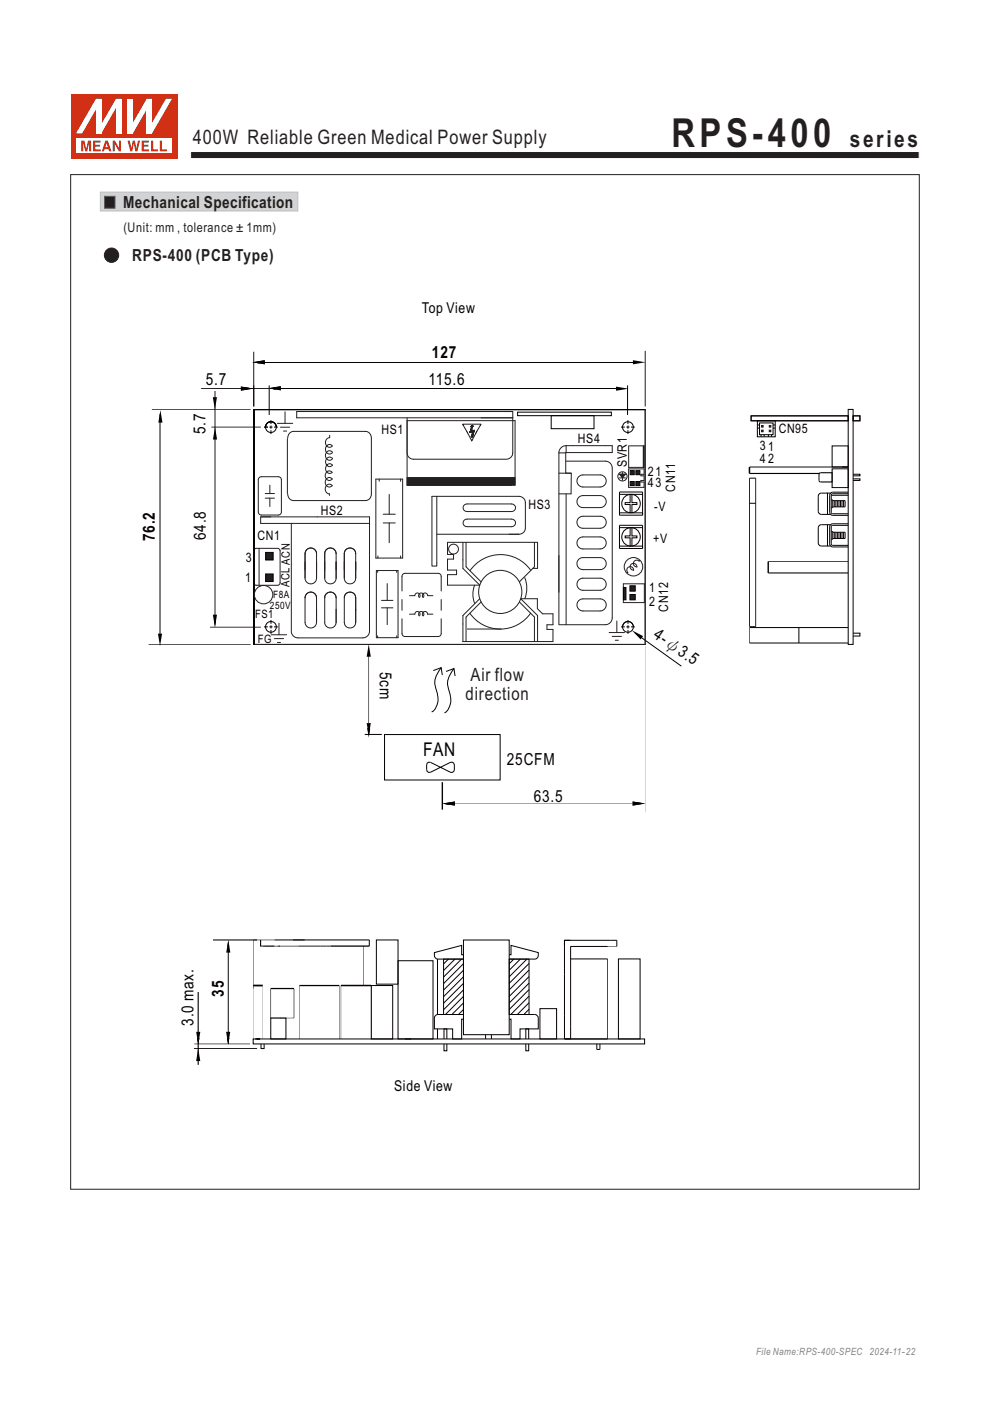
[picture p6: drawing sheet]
<svg xmlns="http://www.w3.org/2000/svg" width="210mm" height="297mm" viewBox="0 0 210 297" stroke-linecap="round" stroke-linejoin="round" font-family="sans-serif">
<path d="M21.3 40.7h41.9v4h-41.9z" fill-rule="evenodd" fill="#d1d3d4" stroke="#bbbdc0" stroke-width=".21"/>
<path d="M22.2 41.6h2.2v2.5h-2.2z" fill-rule="evenodd" fill="#231f20" stroke="#58595b" stroke-width=".21"/>
<path d="M40.4 32.1h154.6v1.5h-154.6z" fill-rule="evenodd" fill="#231f20" stroke="#fff" stroke-width=".21"/>
<circle cx="23.7" cy="54.1" r="1.52" fill="#231f20" stroke="#231f20" stroke-width=".21"/>
<path d="M53.8 86.8h83v49.8h-83z" fill="none" stroke="#231f20" stroke-width=".21"/>
<path d="M53.8 86.8h83M56 90.6h.8M56.3 90.6a1.15 1.15 0 0 1 1.2-1.2 1.15 1.15 0 0 1 1.1 1.2M134.7 134.2l9.8 7" fill="none" stroke="#050100" stroke-width=".21"/>
<g fill="#050100">
<path d="M57.1 82.4l1.3-.2v.4z"/>
<path d="M53.8 76.9l1.3-.3v.5z"/>
</g>
<path d="M53.8 74.6v11.6M54.8 76.9h81.1M136.8 74.4v11.8M45.3 82.4h10.8M53.8 86.8v49.9M57.1 81.7v6.3M58.1 82.4h74.5M133.1 81.7v6.3" fill="none" stroke="#050100" stroke-width=".21"/>
<path d="M45.4 131.7h.4l-.2 1.3z" fill="#050100"/>
<path d="M32.2 86.8h21M33.9 87.8v47.9M44.8 90.6h10.5M45.6 82.9v49.2M56.3 90.6a1.15 1.15 0 0 1 1.2-1.2 1.15 1.15 0 0 1 1.1 1.2M44.6 133h10.7M78.2 138.3v15M77.4 155.7h3.6M81.6 155.7h24.5v9.7h-24.5zM90.6 161.8l.3-.2h.4l2.1 1.1-2.5 1.1-.3-.2-.1-.4zM93.4 162.7l2.1-1.1h.4l.3 .2 .2 .4v1l-.2 .4-.3 .2z" fill="none" stroke="#050100" stroke-width=".21"/>
<path d="M78 154.5h.4l-.2 1.2z" fill="#050100"/>
<path d="M78 154.5h.4l-.2 1.2z" fill="none" stroke="#050100" stroke-width=".21"/>
<g fill="#050100">
<path d="M53.5 76.8l2.7-.4v.8z"/>
<path d="M134.2 76.4l2.7 .4-2.7 .4z"/>
<path d="M130.7 82l2.6 .4-2.6 .4z"/>
<path d="M57.2 82.4l1.3-.2v.4z"/>
<path d="M56.9 82.3l2.7-.4v.9z"/>
</g>
<path d="M42.7 82.4h14.5" fill="none" stroke="#050100" stroke-width=".21"/>
<g fill="#050100">
<path d="M45.6 90.5l.4 2.7h-.8z"/>
<path d="M34 86.9l.5 2.7h-.9z"/>
</g>
<path d="M31.5 136.7h21.7" fill="none" stroke="#050100" stroke-width=".21"/>
<g fill="#050100">
<path d="M33.5 134.3h.9l-.5 2.7z"/>
<path d="M45.2 130.3h.8l-.4 2.7z"/>
<path d="M45.1 84.2h.9l-.4 2.7z"/>
<path d="M52.2 82.1l1.3 .2-1.3 .3z"/>
<path d="M51.1 82l2.7 .4-2.7 .4z"/>
<path d="M77.8 153.3h.9l-.5 2.7z"/>
<path d="M78.2 136.6l.4 2.6h-.8z"/>
<path d="M134 133.6l2.4 1.3-.5 .7z"/>
</g>
<g fill="none" stroke="#231f20" stroke-width=".21">
<path d="M61 93v11.7M61 92.9a1.35 1.35 0 0 1 1.2-1.4h15.3a1.31 1.31 0 0 1 1.3 1.4v11.8a1.31 1.31 0 0 1-1.2 1.4M69.9 92.8a1.03 1.03 0 0 0-.9 .9 1.03 1.03 0 0 0 .6 1.1 .79 .79 0 0 0 .9-.3 .96 .96 0 0 0-1.4 .3 .96 .96 0 0 0 .5 1.4 .78 .78 0 0 0 .9-.3M69.9 92.3v.5M70.5 95.9a.96 .96 0 0 0-1.4 .2 .96 .96 0 0 0 .5 1.4 .79 .79 0 0 0 .9-.2M70.5 97.2a.96 .96 0 0 0-1.4 .3 .96 .96 0 0 0 .5 1.4 .77 .77 0 0 0 .9-.3 .91 .91 0 0 0-1.2-.1 .91 .91 0 0 0-.2 1.3 .81 .81 0 0 0 1.3 .4M86.3 88.6v7.4a1.36 1.36 0 0 0 1.4 1.4h19.7a1.36 1.36 0 0 0 1.4-1.4v-7.4M99.9 90.4l.3-.2-.2 1.2 .6-.2-.4 1.4h-.2l.3-1.1-.6 .2 .4-1.3zM101 91.6l1-1.7h-3.9l2 3.6 .9-1.9M106.7 87.3h2.1v1.3M108.8 87.3h-45.9v1.3h45.9M118.5 96h1.5"/>
<path d="M118.5 96v36.5M120 96v4.3h1.2l-.1 4.4h-2.6M120.1 94.5h9.8v1.5h-9.8M120.1 94.5a1.52 1.52 0 0 0-1.6 1.5M120.1 96h-.1M120.1 94.5v1.5M120.1 97.8h8.6a1.47 1.47 0 0 1 1.2 1.4v31.8l-.2 .6-.4 .5-.9 .4h-9.8M136.8 86.8h-83v49.8h83M54.4 116.3h-.3l-.3 .5M54.4 116.3h4.5l.4 .2 .1 7.1-.3 .4-.2 .1h-4.5l-.3-.1-.3-.4M55 116.3v7.8M55 101.3l.4-.2h3.6a.65 .65 0 0 1 .7 .6v6.9a.65 .65 0 0 1-.7 .6h-3.6a.65 .65 0 0 1-.6-.6v-6.9z"/>
<path d="M55.3 109.6h23.1v24.3a1.42 1.42 0 0 1-1.4 1.3h-13.8a1.41 1.41 0 0 1-1.4-1.3v-22.9M56.3 105.6h1.9M56.3 104.6h1.9M57.2 102.9v1.7M57.2 105.6v1.8M57.4 109.6h-2.1v1.4h23.1M61 104.7a1.31 1.31 0 0 0 1.2 1.4M62.2 106.1h15.4M67.1 117.4v5.2a1.22 1.22 0 0 1-1.2 1.2 1.22 1.22 0 0 1-1.2-1.2v-3.5M67.1 117.4a1.22 1.22 0 0 0-1.2-1.2 1.22 1.22 0 0 0-1.2 1.2v3.5M67.1 117.4a1.22 1.22 0 0 0-1.2-1.2 1.22 1.22 0 0 0-1.2 1.2v5.2M69.9 104.7v.4"/>
<path d="M70.5 100.2a.96 .96 0 0 0-1.5 .2 .96 .96 0 0 0 .5 1.4 .77 .77 0 0 0 1-.2 .96 .96 0 0 0-1.5 .2 .96 .96 0 0 0 .5 1.4 .77 .77 0 0 0 1-.2 .91 .91 0 0 0-1.3-.1 .91 .91 0 0 0-.2 1.2 .85 .85 0 0 0 .9 .6M71.3 117.4v5.2a1.21 1.21 0 0 1-1.2 1.2 1.21 1.21 0 0 1-1.2-1.2v-3.5M71.3 117.4a1.21 1.21 0 0 0-1.2-1.2 1.21 1.21 0 0 0-1.2 1.2v3.5M71.3 117.4a1.21 1.21 0 0 0-1.2-1.2 1.21 1.21 0 0 0-1.2 1.2v5.2M75.4 117.4v5.2a1.21 1.21 0 0 1-1.2 1.2 1.21 1.21 0 0 1-1.2-1.2v-3.5M75.4 117.4a1.21 1.21 0 0 0-1.2-1.2 1.21 1.21 0 0 0-1.2 1.2v3.5M75.4 117.4a1.21 1.21 0 0 0-1.2-1.2 1.21 1.21 0 0 0-1.2 1.2v5.2M79.7 101.6h5.7v16.7h-5.7zM80.2 117.9v.4M80.4 101.6v.5M81.3 110.9h2.5M81.3 109h2.5"/>
<path d="M82.6 104.8v4.2M82.6 110.9v4.2M85 101.6v.5M85 117.9v.4M91.6 105.2h1v14.8h-1zM92.6 105.2h17.4a1.35 1.35 0 0 1 1.4 1.3v5.5a1.34 1.34 0 0 1-1.4 1.3h-17.4M94.9 115h19.1M94.9 115v2.6h1.3v.9h-1.3v2.4h1.9v.9h-1.9v2.3h6.9l-3.6-3.6v-5.5M98.5 107l.6-.2h9.4a.81 .81 0 0 1 .8 .9 .81 .81 0 0 1-.8 .8h-9.4a.8 .8 0 0 1-.8-.5 .8 .8 0 0 1 .2-1zM98.5 110.3l.6-.2h9.4a.81 .81 0 0 1 .8 .8 .81 .81 0 0 1-.8 .8h-9.4a.8 .8 0 0 1-.8-.5 .8 .8 0 0 1 .2-.9zM98.8 115v5.2l3.2 3.2M109.2 102.9v-13.7h-22.9v13.7h22.3"/>
<path d="M113.4 115v5.2l-3.2 3.2M114 115v5.5h-1.1M118.5 100.3h2.7M120.1 104.7v27.8M122.9 101l.7-.3h3.7a1.28 1.28 0 0 1 1.3 1.3 1.28 1.28 0 0 1-1.3 1.3h-3.7a1.28 1.28 0 0 1-1.2-.9 1.28 1.28 0 0 1 .5-1.4zM122.9 118.5l.7-.3h3.7a1.28 1.28 0 0 1 1.3 1.3 1.28 1.28 0 0 1-1.3 1.3h-3.7a1.27 1.27 0 0 1-1.2-.9 1.27 1.27 0 0 1 .5-1.4zM122.9 114.1l.7-.3h3.7a1.28 1.28 0 0 1 1.3 1.3 1.28 1.28 0 0 1-1.3 1.3h-3.7a1.27 1.27 0 0 1-1.2-.9 1.27 1.27 0 0 1 .5-1.4zM122.9 109.7l.7-.2h3.7a1.28 1.28 0 0 1 1.3 1.2 1.28 1.28 0 0 1-1.3 1.3h-3.7a1.27 1.27 0 0 1-1.2-.9 1.27 1.27 0 0 1 .5-1.4zM122.9 105.3l.7-.2h3.7a1.28 1.28 0 0 1 1.3 1.2 1.28 1.28 0 0 1-1.3 1.3h-3.7a1.27 1.27 0 0 1-1.2-.8 1.27 1.27 0 0 1 .5-1.5zM57.5 134.6h3.3M58.2 135.4h2M58.8 136.2h.7"/>
<path d="M59.2 132.1v2.5M65 126a1.21 1.21 0 0 1 1.3-.4 1.21 1.21 0 0 1 .8 1.1v5.2a1.22 1.22 0 0 1-1.2 1.2 1.22 1.22 0 0 1-1.2-1.2v-5.2zM69.1 126a1.21 1.21 0 0 1 1.4-.4 1.21 1.21 0 0 1 .8 1.1v5.2a1.21 1.21 0 0 1-1.2 1.2 1.21 1.21 0 0 1-1.2-1.2v-5.2zM73 126.7a1.21 1.21 0 0 1 1.2-1.2 1.21 1.21 0 0 1 1.2 1.2M73.4 125.8a1.21 1.21 0 0 1 1.3-.2 1.21 1.21 0 0 1 .7 1.1v5.2a1.21 1.21 0 0 1-1.2 1.2 1.21 1.21 0 0 1-1.2-1.2v-5.2l.1-.5zM79.8 121h4.6v14.2h-4.6zM80.1 134.8v.4M80.1 121v.4M80.9 128.9h2.4M80.9 127.3h2.4M82.1 123.7v3.6M82.1 128.9v3.5"/>
<path d="M84.1 121v.4M84.2 134.8v.4M85.3 131.2v3.1a.64 .64 0 0 0 .6 .7h7a.64 .64 0 0 0 .7-.7v-3.1M85.3 125.3v-3.1a.64 .64 0 0 1 .6-.6h7a.64 .64 0 0 1 .7 .6v3.1M85.3 127.1v2.3M86.9 130.2h1.1a.56 .56 0 0 1 .7-.5 .56 .56 0 0 1 .3 .9M86.9 126.3h1.1a.56 .56 0 0 1 .7-.5 .56 .56 0 0 1 .3 .9M88.9 130.6a.57 .57 0 0 1 .1-.8 .57 .57 0 0 1 .7 0 .57 .57 0 0 1 .1 .8M88.9 126.7a.57 .57 0 0 1 .1-.8 .57 .57 0 0 1 .7 0 .57 .57 0 0 1 .1 .8M91.8 130.2h-1.1a.57 .57 0 0 0-.7-.5 .57 .57 0 0 0-.3 .9M91.8 126.3h-1.1a.57 .57 0 0 0-.8-.5 .57 .57 0 0 0-.2 .9M93.6 127.1v2.3"/>
<path d="M98.1 136h19.2v-2.6h-1.3v-.9h1.3v-2.4h-2.2l-1.1-1.1v-2.1h-3.6l3.6 3.6v5.5M99.1 133.4h7.2M100.7 124.1l-.3 1.1-.1 1.1 .4 1.6M101.8 126.9l-3.6 3.6v5.5M102 127.6l-3.2 3.2v5.2M110.2 127.6l3.2 3.2v5.2M111.3 122.5l.4 1.9v1.2l-.4 1.3M112.6 130a7.9 7.9 0 0 1-12.9 0M112.6 120.9a7.8 7.8 0 0 0-12.9 .1M122.9 127.2l.7-.2h3.7a1.28 1.28 0 0 1 1.3 1.3 1.28 1.28 0 0 1-1.3 1.2h-3.7a1.28 1.28 0 0 1-1.2-.8 1.28 1.28 0 0 1 .5-1.5zM122.9 122.9l.7-.3h3.7a1.28 1.28 0 0 1 1.3 1.3 1.28 1.28 0 0 1-1.3 1.3h-3.7a1.28 1.28 0 0 1-1.2-.9 1.28 1.28 0 0 1 .5-1.4z"/>
<circle cx="96.2" cy="116.4" r="1.05"/>
<circle cx="55.9" cy="126.1" r="1.95"/>
<circle cx="106.1" cy="125.5" r="4.6"/>
</g>
<g fill="none" stroke="#050100" stroke-width=".21">
<path d="M56 90.6h.8M56.3 90.6a1.15 1.15 0 0 1 1.2-1.2 1.15 1.15 0 0 1 1.1 1.2M57.1 90.6h.7M57.5 89.1v.8M57.5 90.2v.7M57.5 91.2v.8M58.1 90.6h.8M136.8 86.8h-83v49.9M56 132.9h.8M57.1 132.9h.7M57.5 131.4v.9M57.5 132.6v.6"/>
<path d="M57.5 133.6v.8M58.1 132.9h.8M55.3 199.3v1.3h.8M78.3 199.3h-24.6M98.3 199.3h9.7v20.1h-9.7zM121 199.4h-1.3v.9M129.5 199.4h-9.8v1.3M59 200.6v.1M62.4 209.6h-5v6.2h5M78.3 200.6h-22.4M92.8 218.1v2.2M92.8 203.3v11.8"/>
<path d="M94.1 203.3h4.2v11.8h-4.2zM95.1 203.3l-1 1.1M96.5 203.3l-2.4 2.5M97.9 203.3l-3.8 3.9M98.3 204.3l-4.2 4.2M98.3 205.7l-4.2 4.2M98.3 207.1l-4.2 4.2M98.3 208.5l-4.2 4.2M98.3 209.9l-4.2 4.2M98.3 211.3l-3.8 3.8M98.3 214l-1.1 1.1M98.3 212.7l-2.4 2.4"/>
<path d="M98.3 215.1l-5.7 .1-.5 .5v2.4h3.9v2.2h1.9v-4.2h.4M98.3 202.4h-.4v-2l-5.8 1.6 .1 .9 .6 .4h5.5M103 219.4v.9M104.2 219.4v.9M108 203.3h4.2v11.8h-4.2zM108 215.1l5.7 .1 .5 .5v2.4h-3.9v2.2h-1.9v-4.2h-.4M108 202.4h.4v-2l5.8 1.6-.1 .9-.6 .4h-5.5M109 203.3l-1 1M110.4 203.3l-2.4 2.4M111.8 203.3l-3.8 3.8M112.2 214l-1.1 1.1M112.2 204.3l-4.2 4.2"/>
<path d="M112.2 205.7l-4.2 4.2M112.2 207.1l-4.2 4.2M112.2 208.4l-4.2 4.3M112.2 209.8l-4.2 4.2M112.2 212.6l-2.5 2.5M112.2 211.2l-3.9 3.9M119.7 200.7v19.6h9.2M121 217.7h.1M121 217.7v2.6M121 200.7h.1M128.9 200.7h-7.9v17M53.7 220.3h83v1h-83z"/>
<path d="M55.4 221.3v1h.6v-1M85.9 220.3h1.3M94.2 221.3v1.5h.6v-1.5M94.2 220.3v-2.2h.6v2.2M111.5 220.3v-2.2h.6v2.2M111.5 221.3v1.5h.6v-1.5"/>
<circle cx="57.5" cy="90.6" r="1.15"/>
<circle cx="57.5" cy="132.9" r="1.15"/>
</g>
<g fill="#231f20" stroke="#231f20" stroke-width=".21">
<path d="M99.9 90.4h.4z"/>
<path d="M99.9 90.4h.3z"/>
<path d="M99.9 90.4h.2z"/>
<path d="M100 91.4h.5z"/>
<path d="M99.8 91.4h.2z"/>
<path d="M100.3 91.5h.2z"/>
<path d="M99.7 91.5h.6z"/>
<path d="M100 92.5h.2z"/>
<path d="M100 92.5h.3z"/>
<path d="M100 92.6h.2z"/>
<path d="M100.1 90.3h.2z" fill-rule="evenodd"/>
<path d="M100.1 90.3h.2z" fill-rule="evenodd"/>
<path d="M100.1 90.3h.2z" fill-rule="evenodd"/>
<path d="M100 90.3h.3z" fill-rule="evenodd"/>
<path d="M100.1 90.3h.2z" fill-rule="evenodd"/>
<path d="M99.9 90.4h.4z" fill-rule="evenodd"/>
<path d="M100 90.3l.3 .1z" fill-rule="evenodd"/>
<path d="M100.1 90.4h.1z" fill-rule="evenodd"/>
<path d="M100.1 90.4h.1z" fill-rule="evenodd"/>
<path d="M100.1 90.4h.1z" fill-rule="evenodd"/>
<path d="M100.1 90.4h.1z" fill-rule="evenodd"/>
<path d="M100 90.4l.2 .1z" fill-rule="evenodd"/>
<path d="M100 90.4l.2 .1z" fill-rule="evenodd"/>
<path d="M100 90.5h.1z" fill-rule="evenodd"/>
<path d="M100 90.5h.2z" fill-rule="evenodd"/>
<path d="M100 90.5l.1 .1z" fill-rule="evenodd"/>
<path d="M100 90.5l.1 .1z" fill-rule="evenodd"/>
<path d="M100 90.6l.1 .1h-.1z" fill-rule="evenodd"/>
<path d="M100 90.6l.1 .1z" fill-rule="evenodd"/>
<path d="M100 90.7l.1 .4h-.3z" fill-rule="evenodd"/>
<path d="M100 90.7h.1v.4z" fill-rule="evenodd"/>
<path d="M99.8 91.1l.2 .2h-.2z" fill-rule="evenodd"/>
<path d="M99.8 91.1h.3l-.1 .2z" fill-rule="evenodd"/>
<path d="M100.3 91.3h.3z" fill-rule="evenodd"/>
<path d="M100.5 91.3h.1z" fill-rule="evenodd"/>
<path d="M100.2 91.3h.4z" fill-rule="evenodd"/>
<path d="M100.3 91.3h.3z" fill-rule="evenodd"/>
<path d="M100.1 91.4h.4z" fill-rule="evenodd"/>
<path d="M100.2 91.3h.4z" fill-rule="evenodd"/>
<path d="M100.1 91.4h.4z" fill-rule="evenodd"/>
<path d="M100.1 91.4h.4z" fill-rule="evenodd"/>
<path d="M99.8 91.3l.2 .1z" fill-rule="evenodd"/>
<path d="M99.8 91.3h.2z" fill-rule="evenodd"/>
<path d="M100 91.4h.5z" fill-rule="evenodd"/>
<path d="M99.8 91.4h.7z" fill-rule="evenodd"/>
<path d="M99.8 91.4h.7z" fill-rule="evenodd"/>
<path d="M99.8 91.4l.7 .1z" fill-rule="evenodd"/>
<path d="M99.8 91.4h.7z" fill-rule="evenodd"/>
<path d="M100.3 91.5h.2z" fill-rule="evenodd"/>
<path d="M100.3 91.5h.2z" fill-rule="evenodd"/>
<path d="M99.7 91.5h.6z" fill-rule="evenodd"/>
<path d="M99.7 91.5h.6z" fill-rule="evenodd"/>
<path d="M99.7 91.5h.5z" fill-rule="evenodd"/>
<path d="M99.7 91.5h.6z" fill-rule="evenodd"/>
<path d="M100.3 91.5h.2z" fill-rule="evenodd"/>
<path d="M100.3 91.5h.2z" fill-rule="evenodd"/>
<path d="M99.7 91.5l.3 .1z" fill-rule="evenodd"/>
<path d="M99.7 91.5h.5z" fill-rule="evenodd"/>
<path d="M100.3 91.5l.2 .1z" fill-rule="evenodd"/>
<path d="M100.3 91.5h.2z" fill-rule="evenodd"/>
<path d="M99.7 91.6h.2z" fill-rule="evenodd"/>
<path d="M99.7 91.6h.3z" fill-rule="evenodd"/>
<path d="M99.7 91.6h.1z" fill-rule="evenodd"/>
<path d="M99.7 91.6h.2z" fill-rule="evenodd"/>
<path d="M100.3 91.6l.2 .1z" fill-rule="evenodd"/>
<path d="M100.3 91.6h.2z" fill-rule="evenodd"/>
<path d="M99.7 91.6h.1z" fill-rule="evenodd"/>
<path d="M100.3 91.7l.1 .1h-.2z" fill-rule="evenodd"/>
<path d="M100.3 91.7h.2l-.1 .1z" fill-rule="evenodd"/>
<path d="M100.2 91.8l.2 .2h-.2z" fill-rule="evenodd"/>
<path d="M100.2 91.8h.2v.2z" fill-rule="evenodd"/>
<path d="M100.2 92l.1 .1h-.2z" fill-rule="evenodd"/>
<path d="M100.2 92h.2l-.1 .1z" fill-rule="evenodd"/>
<path d="M100.1 92.1l.2 .2h-.2z" fill-rule="evenodd"/>
<path d="M100.1 92.1h.2v.2z" fill-rule="evenodd"/>
<path d="M100.1 92.3l.2 .1z" fill-rule="evenodd"/>
<path d="M100.1 92.3h.2z" fill-rule="evenodd"/>
<path d="M100 92.4h.3z" fill-rule="evenodd"/>
<path d="M100 92.4h.3z" fill-rule="evenodd"/>
<path d="M100 92.4l.3 .1z" fill-rule="evenodd"/>
<path d="M100 92.4l.3 .1z" fill-rule="evenodd"/>
<path d="M100 92.5l.2 .1z" fill-rule="evenodd"/>
<path d="M100 92.5l.2 .1z" fill-rule="evenodd"/>
<path d="M100 92.6h.2z" fill-rule="evenodd"/>
<path d="M100 92.6h.2z" fill-rule="evenodd"/>
</g>
<path d="M86.3 101.3h22.9v1.6h-22.9z" fill="#231f20" stroke="#231f20" stroke-width=".21"/>
<g fill="#050100">
<path d="M48.4 199.4l.2 1.2h-.4z"/>
<path d="M48.2 220.1h.4l-.2 1.3z"/>
</g>
<path d="M48.4 200.3v21M62.4 209.6v6.2M77.1 200.6v8.4M121 203.3h7.9M41.2 221.3h11.8M63.5 220.3v-11.3h8.5v11.3M72.3 220.3v-11.3h6.4v11.3" fill="none" stroke="#050100" stroke-width=".21"/>
<g fill="#050100">
<path d="M48.2 220.1h.4l-.2 1.3z"/>
<path d="M48.4 199.3l.5 2.7h-.9z"/>
<path d="M48 218.8h.8l-.4 2.6z"/>
</g>
<g fill="none" stroke="#050100" stroke-width=".21">
<path d="M109.8 87.4h19.9v.7h-19.9zM116.9 88.1h9.1v2.8h-9.1zM131.7 90.6h.8M132.9 90.6h.6M133.2 89.1v.8M133.2 90.2v.7M133.2 91.2v.8M133.8 90.6h.9M159.3 88.2h20.6v1h-20.6zM160.6 89.2h3.8v3.4h-3.8zM160.6 90.8h.5M160.6 90.1h.5"/>
<path d="M161.1 89.7h2.9v2.5h-2.9zM161.4 92.2v.4M162.1 92.2v.4M163 92.2v.4M163.6 92.2v.4M164 90.8h.4M164 90.1h.4M176.5 94.5h3.4v4.5h-3.4zM176.5 99.4h3.4v4h-3.4zM179.9 99h-20.9v1.4h14.9M179.9 86.8h1v49.8h-1zM180.9 88.2h1.5v1h-1.5z"/>
<path d="M131.4 104.3h4.9v4.9h-4.9zM131.4 111.4h4.9v4.9h-4.9zM131.4 115.8h4.9M131.4 111.9h4.9M131.4 104.8h4.9M131.4 108.7h4.9M133.6 104.8v1.8h-1v.4h1v1.7M133.6 111.9v1.7h-1v.4h1v1.8M134 104.8v1.8h1.1v.4h-1.1v1.7M134 111.9v1.7h1.1v.4h-1.1v1.8M159 101.4h1.3v31.5h-1.3zM159 106.7h1.3"/>
<path d="M173.8 100.3l2.7-.1v2h-2.6l-.2-.3zM175.5 109.1h.7M175.5 104.5h-1.3a.65 .65 0 0 0-.6 .7l.1 3.6 .4 .3h1.4v-4.6h.7M175.5 115.8h.7M175.5 111.2l-1.4 .1-.4 .2-.1 3.7a.64 .64 0 0 0 .6 .6h1.3v-4.6h.7M176.3 106h.3v1.6h-.3M176.3 105l.1 3.8 .2 .1h3.3M176.3 112.7h.3v1.6h-.3M176.3 105h3.6M176.6 106.1h2.6v1.4h-2.6M176.6 112.8h2.6v1.4h-2.6M177 106.1v1.4"/>
<path d="M177 112.8v1.4M177.3 106.1v1.4M177.3 112.8v1.4M177.6 106.1v1.4M177.6 112.8v1.4M177.9 106.1v1.4M177.9 112.8v1.4M178.3 106.1v1.4M178.3 112.8v1.4M178.6 106.1v1.4M178.6 112.8v1.4M178.9 106.1v1.4"/>
<path d="M178.9 112.8v1.4M179.9 104.7h-3.3l-.3 .3M179.9 104.4h-3.4l-.4 .3-.1 .3 .1 4 .5 .3h3.3M179.9 111.4h-3.3l-.2 .1-.1 3.9 .3 .2h3.3M179.9 111.1h-3.4l-.4 .3-.1 .3 .1 4 .5 .3h3.3M179.9 119h-17v2.5h17M180.9 101.5h1.5v.4h-1.5M180.9 100.5h1.5v.4h-1.5M131.7 132.9h.8M132.1 132.9a1.14 1.14 0 0 1 1.1-1.1 1.14 1.14 0 0 1 1.1 1.1M132.9 132.9h.6M133.2 131.4v.9"/>
<path d="M133.2 132.6v.6M133.2 133.6v.8M133.8 132.9h.9M159 136.3h20.9M169.4 133.1v3.2M179.9 133.1h-20.9v3.3M180.9 134.2h1.5v.7h-1.5M45.2 199.3h9.3M53.7 199.3v21M78.3 199.3v1.3M79.8 199.3h4.6v9.4h-4.6zM129.5 199.4h1.3v1.3h-1.9"/>
<path d="M53.7 209h2v11.3M57.4 215.8h3.2v4.5h-3.2zM78.7 209h4.6v11.3h-4.6zM84.4 203.7h7.4v16.6h-7.4zM114.5 213.9h3.6v6.4h-3.6zM128.9 203.3v17M131.2 203.3h4.6v17h-4.6zM41.1 222.3h13.4M54.2 220.3h1h-.7M126.6 221.3v1.2h.6v-1.2"/>
<circle cx="133.2" cy="90.6" r="1.15"/>
<circle cx="133.8" cy="106.8" r="1.97"/>
<circle cx="133.8" cy="113.8" r="1.97"/>
<circle cx="133.2" cy="132.9" r="1.15"/>
</g>
<g fill="none" stroke="#231f20" stroke-width=".21">
<path d="M133.3 99.4h3.3v1.2h-.7v.3h.7v1h-.7v.3h.7v1.1h-3.3zM133.3 94.5v4.6M133.5 94.5h3.1M136.6 94.5v4.6h-3.3M136.8 86.8v49.8M131.4 101.3h1.3M132 100.2v1.6M135.7 118.8l-.1 .2a.72 .72 0 0 0-1.2 .2 .72 .72 0 0 0 .7 1M132.2 123.8h4.5v4h-4.5zM134.4 120.9a.72 .72 0 0 0-1-.7 .72 .72 0 0 0-.2 1.2l-.2 .1M135.1 120.2a.72 .72 0 0 0-.7-.8 .72 .72 0 0 0-.8 .8 .72 .72 0 0 0 .8 .7"/>
<circle cx="132" cy="101" r=".98"/>
<circle cx="134.4" cy="120.2" r="1.96"/>
</g>
<path d="M136.4 94.5h.2v4.6h-.2z" fill="#231f20" stroke="#231f20" stroke-width=".21"/>
<g fill="#231f20" stroke="#231f20" stroke-width=".21">
<path d="M131.4 100.5h1.3l-.7 .8z" fill-rule="evenodd"/>
<path d="M161.5 90.2h.4v.4h-.4z" fill-rule="evenodd"/>
<path d="M163.2 90.2h.3v.4h-.3z" fill-rule="evenodd"/>
<path d="M161.5 91.2h.4v.3h-.4z" fill-rule="evenodd"/>
<path d="M163.2 91.2h.3v.3h-.3z" fill-rule="evenodd"/>
</g>
<g fill="#231f20" stroke="#050100" stroke-width=".21">
<path d="M132.2 124.6h.6v2.6h-.6z" fill-rule="evenodd"/>
<path d="M133.6 124.2h1.1v1.1h-1.1z" fill-rule="evenodd"/>
<path d="M133.7 99.8h.8v.8h-.8z" fill-rule="evenodd"/>
<path d="M56.3 117.1h1.6v1.6h-1.6z" fill-rule="evenodd"/>
<path d="M56.3 121.7h1.6v1.6h-1.6z" fill-rule="evenodd"/>
</g>
<path d="M58.8 89.8h3.3M59.5 90.6h1.9M60.1 91.4h.7M60.5 87.3v2.5M129.2 134.1h3.3M129.8 134.9h2M130.5 135.7h.7M130.8 131.7v2.4" fill="none" stroke="#231f20" stroke-width=".21"/>
<g fill="#231f20" stroke="#050100" stroke-width=".21">
<path d="M133.6 126.1h1.1v1.1h-1.1z" fill-rule="evenodd"/>
<path d="M134.9 99.8h.8v.8h-.8z" fill-rule="evenodd"/>
<path d="M133.7 102.1h.8v.9h-.8z" fill-rule="evenodd"/>
<path d="M134.9 102.1h.8v.9h-.8z" fill-rule="evenodd"/>
</g>
<path d="M91.9 142.2l1.7-.6 .2 1.5M93.6 141.6a5 5 0 0 0-1.3 3.6 6 6 0 0 1 .2 4.7l-.6 .9-.3 .1M94.6 142.4l1.7-.7 .2 1.6M96.3 141.7a5 5 0 0 0-1.3 3.7 6 6 0 0 1 .2 4.7l-.6 .9-.3 .1" fill="none" stroke="#050100" stroke-width=".21"/>
<g fill="#050100">
<path d="M41.9 220.1h.4l-.2 1.3z"/>
<path d="M41.6 218.8h.9l-.5 2.6z"/>
<path d="M42 222.3l.5 2.7h-.9z"/>
</g>
<path d="M136.8 137v35.1M93.8 165.8v5.9M95.2 170.4h38.9M42 210.3v15.5" fill="none" stroke="#050100" stroke-width=".21"/>
<g fill="#050100">
<path d="M94 170.4l1.3-.2v.4z"/>
<path d="M94.1 170.4l1.3-.2v.4z"/>
<path d="M93.8 170.4l2.7-.5v.9z"/>
<path d="M135.3 170.1l1.3 .2-1.3 .2z"/>
<path d="M134.2 169.9l2.6 .5-2.6 .4z"/>
</g>
<path d="M15 20.1h22.6v13.5h-22.6z" fill="#d13014"/>
<path d="M16.1 29.3h20.4v3.2h-20.4z" fill="#fff"/>
<g fill="#d13014">
<path d="M27.1 29.8h.4l.4 1.7 .2-1.7h.5l.3 1.7 .4-1.7h.4l-.6 2.3h-.4l-.3-1.8-.3 1.8h-.5z" fill-rule="evenodd"/>
<path d="M30.1 29.8h1.5v.4h-1.1v.5h1v.4h-1v.6h1.1v.4h-1.5z" fill-rule="evenodd"/>
<path d="M32.1 29.8h.4v1.9h1v.4h-1.4z" fill-rule="evenodd"/>
<path d="M33.9 29.8h.4v1.9h1.1v.4h-1.5z" fill-rule="evenodd"/>
<path d="M17.2 29.8h.7l.4 1.8 .4-1.8h.6v2.3h-.4v-1.9l-.4 1.9h-.4l-.4-1.9v1.9h-.5z" fill-rule="evenodd"/>
<path d="M19.8 29.8h1.5v.4h-1.1v.5h1v.4h-1v.6h1.2v.4h-1.6z" fill-rule="evenodd"/>
<path d="M22.6 30.3l.3 .9h-.6zM22.4 29.8l-.8 2.3h.5l.1-.5h.8l.1 .5h.5l-.7-2.3z" fill-rule="evenodd"/>
<path d="M23.9 29.8h.5l.8 1.6v-1.6h.4v2.3h-.4l-.9-1.6v1.6h-.4z" fill-rule="evenodd"/>
</g>
<g fill="#fcffff">
<path d="M24.6 20.9h1.2v7.4h-1.2z"/>
<path d="M20.4 20.9h1.1v7.4h-1.1z"/>
<path d="M31.1 20.9h1.2v7.4h-1.2z"/>
<path d="M27.1 20.9h1.1v7.4h-1.1z"/>
</g>
<g fill="#fcffff">
<path d="M24.6 20.9h1.1l-4.2 7.4h-1.1z" fill-rule="evenodd"/>
<path d="M20.4 20.9h1.1v.4l-4.1 7h-1.3z" fill-rule="evenodd"/>
<path d="M35.2 20.9h1.3l-4.2 7.4h-1.2v-.4z" fill-rule="evenodd"/>
<path d="M31.1 20.9h1.2v.3l-4.1 7.1h-1.1v-.4z" fill-rule="evenodd"/>
</g>
<path d="M15 37h180v215.1h-180z" fill="none" stroke="#231f20" stroke-width=".21"/>
<text font-size="8.5" fill="#231f20" x="142.4" y="31.1">RPS-400</text>
<text font-size="4.9" fill="#231f20" x="180.2" y="31.1">series</text>
<text font-size="4.2" fill="#231f20" x="40.9" y="30.6">400W Reliable Green Medical Power Supply</text>
<text font-size="4" fill="#050100" x="89.7" y="160.4">FAN</text>
<g font-size="3.9" fill="#231f20">
<text x="98.7" y="148.3">direction</text>
<text x="99.8" y="144.4">Air flow</text>
</g>
<g font-size="3.5" fill="#231f20">
<text x="26.1" y="44.1">Mechanical Specification</text>
<text x="28" y="55.4">RPS-400 (PCB Type)</text>
</g>
<g font-size="3.5" fill="#050100">
<text x="91.6" y="75.8">127</text>
<text x="43.7" y="81.6">5.7</text>
<text x="90.9" y="81.7">115.6</text>
<text x="43.6" y="92.1" transform="rotate(-90 43.6 92.1)">5.7</text>
<text x="32.9" y="114.7" transform="rotate(-90 32.9 114.7)">76.2</text>
<text x="43.6" y="114.5" transform="rotate(-90 43.6 114.5)">64.8</text>
<text x="138.4" y="135.1" transform="rotate(35 138.4 135.1)">4-ψ3.5</text>
<text x="80.5" y="142.5" transform="rotate(90 80.5 142.5)">5cm</text>
<text x="107.5" y="162.3">25CFM</text>
<text x="113.2" y="170.1">63.5</text>
<text x="47.5" y="211.3" transform="rotate(-90 47.5 211.3)">35</text>
<text x="41.1" y="217.5" transform="rotate(-90 41.1 217.5)">3.0 max.</text>
</g>
<g font-size="3.2" fill="#050100">
<text x="89.5" y="66.3">Top View</text>
<text x="83.6" y="231.4">Side View</text>
</g>
<text font-size="2.8" fill="#231f20" x="26.2" y="49.2">(Unit: mm , tolerance ± 1mm)</text>
<g font-size="2.8" fill="#050100">
<text x="80.9" y="92">HS1</text>
<text x="122.6" y="93.8">HS4</text>
<text x="161.2" y="95.5">3</text>
<text x="162.9" y="95.5">1</text>
<text x="165.2" y="91.9">CN95</text>
<text x="132.9" y="99" transform="rotate(-90 132.9 99)">SVR1</text>
<text x="137.4" y="101">21</text>
<text x="161.2" y="98.2">4 2</text>
<text x="112.1" y="107.8">HS3</text>
<text x="137.4" y="103.2">43</text>
<text x="143.2" y="104.2" transform="rotate(-90 143.2 104.2)">CN11</text>
<text x="68.1" y="109.1">HS2</text>
<text x="138.8" y="108.4">-V</text>
<text x="52.2" y="119.1">3</text>
<text x="54.6" y="114.5">CN1</text>
<text x="138.5" y="115">+V</text>
<text x="52" y="123.4">1</text>
<text x="137.7" y="125.6">1</text>
<text x="137.7" y="128.6">2</text>
<text x="141.7" y="129.7" transform="rotate(-90 141.7 129.7)">CN12</text>
</g>
<g font-size="2.5" fill="#050100">
<text x="61.4" y="124.5" transform="rotate(-90 61.4 124.5)">ACL ACN</text>
<text x="54.1" y="131">FS1</text>
<text x="54.7" y="136.3">FG</text>
</g>
<g font-size="2.1" fill="#050100">
<text x="57.3" y="129">250V</text>
<text x="58" y="126.8">F8A</text>
</g>
<g font-size="2.1" fill="#808285">
<text x="160.4" y="287.4">File Name:RPS-400-SPEC 2024-11 22</text>
<text x="191.3" y="287.4">-</text>
</g>
</svg>
